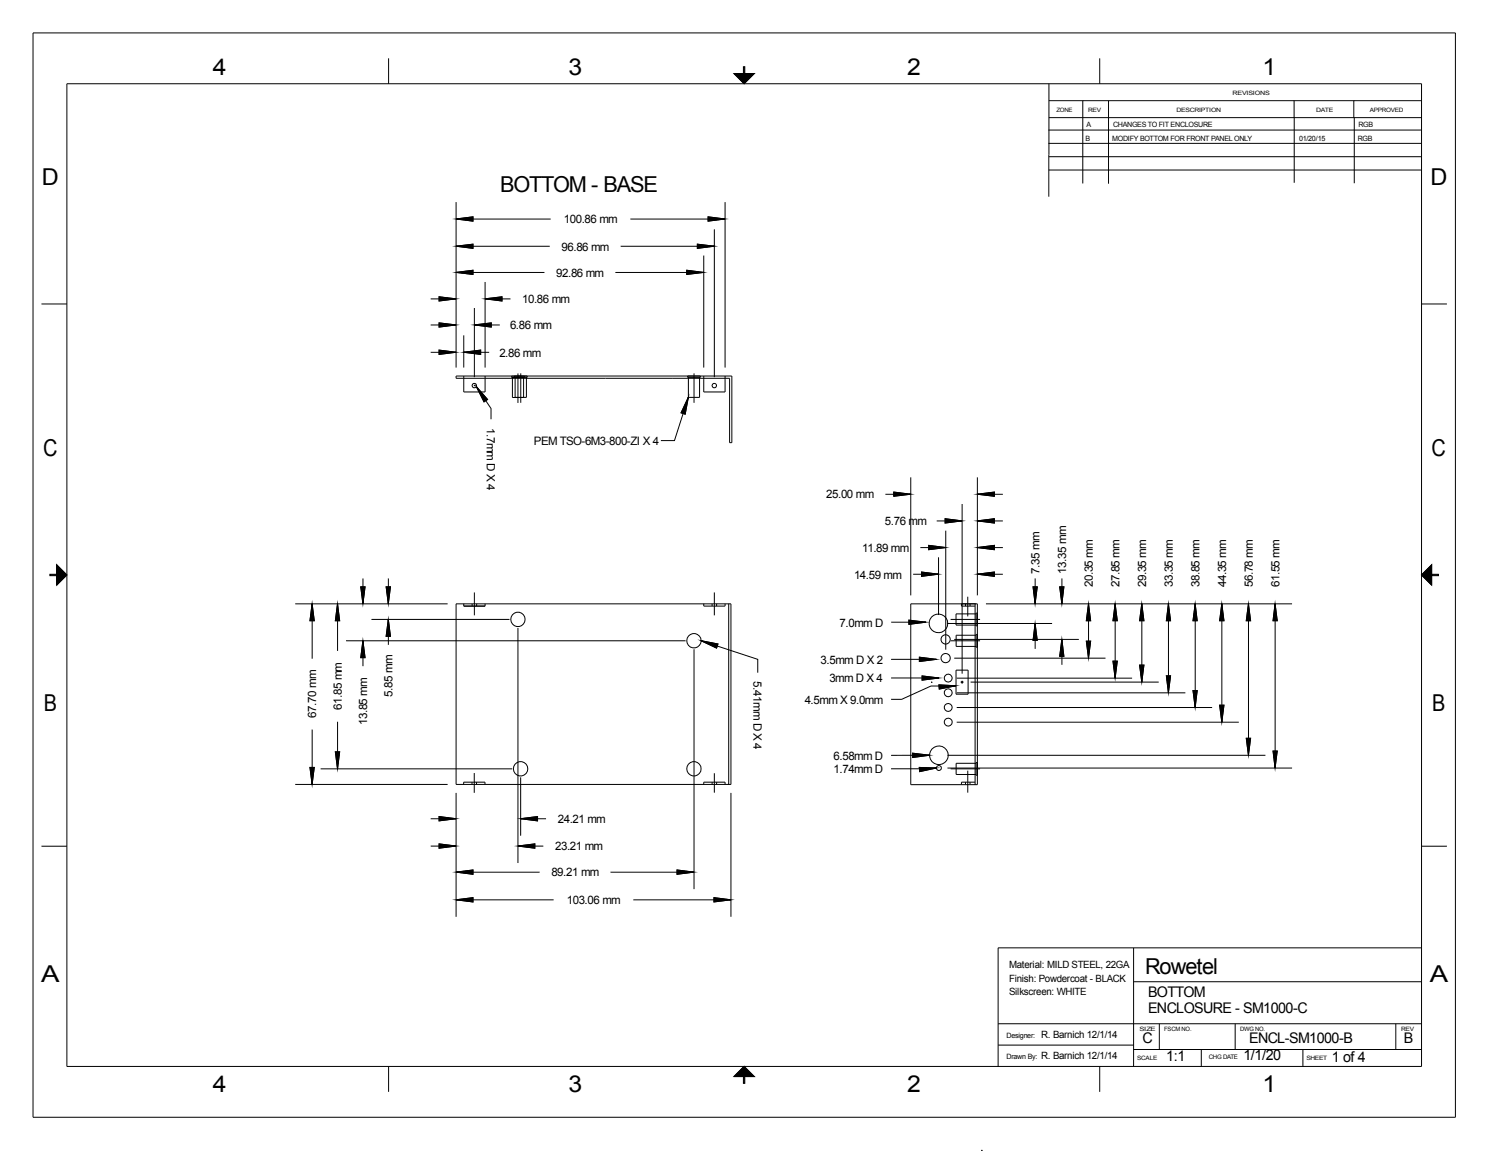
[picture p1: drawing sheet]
<svg xmlns="http://www.w3.org/2000/svg" width="559mm" height="432mm" viewBox="0 0 559 432" stroke-linecap="round" stroke-linejoin="round" font-family="sans-serif">
<g fill="none" stroke="#000" stroke-width=".38">
<path d="M12.4 12.3h533.4v406.5h-533.4zM25.1 31.4h508v368.3h-508zM145.7 21.9v9.5M275.3 27.6h7.6l-3.8 3.8zM393.4 31.4v26.6M393.4 37.7h139.7M406.1 37.7v31.1M412.4 21.9v9.5M415.7 37.7v31.2M485.3 37.7v6.4M507.7 37.7v6.4M393.2 48.7h139.7"/>
<path d="M393.2 53.7h139.7M393.3 58v15.7M393.3 58.7h139.6M393.4 44.1h139.7M485.4 43.9v24.6M507.9 44v24.7M171 75.8v62M271.9 75.8v62M393.3 63.7h139.6M171 92.3l6.4-.8v1.6zM171 82.1l6.4-.8v1.6zM171 92.3h35.2"/>
<path d="M171 82.1h35.5M232.8 92.3h35.1M236.4 82.1h35.5M261.5 91.5l6.4 .8-6.4 .8zM263.9 95.8v42M265.6 81.3l6.3 .8-6.3 .8zM267.9 86v55.4M15.6 113.9h9.5M161.5 112h9.5M164.7 111.3l6.3 .7-6.3 .8zM171 102.1l6.4-.8v1.6zM171 102.1h33.2"/>
<path d="M177.9 115.5v25.9M181.9 112l6.4-.7v1.5zM181.9 105.7v32.1M181.9 112h9.6M230.8 102.1h33.1M257.6 101.3l6.3 .8-6.3 .8zM533.1 113.9h9.5M161.5 132.1h9.5M161.5 121.8h9.5M164.7 131.2l6.3 .8-6.3 .8zM164.7 121l6.3 .8-6.3 .8zM173.9 132l6.4-.8v1.6z"/>
<path d="M173.9 125.7v12.1M173.9 132.1h9.6M177.9 121.8l6.3-.8v1.6zM177.9 121.8h9.5M194.2 140v11M195.3 139.9v11.1M260.3 139.9v11.1M171 140.9h103.5v25h-.9v-24.1h-102.6zM173.9 140.9v6h8v-6M177.8 144.5h.2M177.9 144.4v.3M178.6 144.9l4.2 4.8-1.3 .9z"/>
<path d="M178.6 144.9l5.5 8.2v4M192.9 140.9v.6M193.2 141.5v7.4M196.4 141.5v7.5M197.4 141.5v7.4l-5.2 .1v-7.5M197.7 140.9v.6h-5.8v-.5h4.8v.5M257.9 140.9v.6h4.8v-.6M258.1 148.9l-1.1 6.3-1.6-.5zM258.1 148.9l-5.2 16.2h-5M258.2 141.5v7.4h4.2v-7.4M263.9 140.9v6h8v-6M341.6 178.9v44.3"/>
<path d="M366.5 178.9v44.3M332 185.3h9.6M335.2 184.4l6.3 .9-6.3 .7zM351.3 195.3h9.5M354.5 194.4l6.3 .8-6.3 .8zM354.7 198.9v44.6M360.8 188.9v63.6M366.5 195.2l6.4-.8v1.6zM366.5 185.3l6.4-.9v1.6zM366.5 195.3h9.6M366.5 185.3h9.6M21.3 211.7l3.8 3.8-3.8 3.8z"/>
<path d="M135.3 220h1.6l-.8 6.3zM136.1 216.8v9.5M144.8 220h1.6l-.8 6.3zM145.6 216.8v9.5M342.5 215.2h9.5M345.2 205.3h9.5M345.6 214.4l6.4 .8-6.4 .8zM348.3 204.4l6.4 .8-6.4 .8zM352 208.9v21.6M366.5 205.2l6.4-.8v1.6zM366.5 215.2l6.4-.8v1.6zM366.5 205.3h9.6"/>
<path d="M366.5 215.2h9.6M387.4 220h1.6l-.8 6.3zM388.2 216.8v9.5M397.4 220h1.6l-.8 6.3zM398.3 216.8v9.5M536.9 211.7v7.6l-3.8-3.8zM110.7 226.3h57.2M117.1 226.3l.8 6.4h-1.7zM117.1 226.3v20.6M126.6 226.3l.8 6.4h-1.6zM126.6 226.3v17.7M139.3 232.2h51.8"/>
<path d="M145.6 232.2l.8 6.3h-1.6zM145.6 232.2v9.5M171 226.3h103.1v67.7h-103.1zM173.9 226.3v.9h8v-.9M177.1 226.3v.9M177.9 222.1v8.6M178.8 226.3v.9M194.2 235.4v88.1M263.9 226.3v.9h8v-.9M267.1 226.3v.9M267.9 222.1v8.6M268.8 226.3v.9"/>
<path d="M273.3 226.3v67.7M334.2 233.2h13M340.9 232.5l6.3 .7-6.3 .8zM341.6 226.3h24.9v67.8h-24.9zM355.2 233.7h39.4M356.5 232.2h11.1M357.9 239.7h46.7M360.6 226.3v.9h5.1M362.1 226.3v.9M362.9 223.7v7.3M363.8 226.3v.9M365.7 226.4v67.7"/>
<path d="M366.1 230.1h-7.6v4.2h7.6M366.1 237.8h.5v4.8h-.5zM366.1 238.1h-7.5v4.2h7.5M366.5 229.8h-.4v4.8h.4M369.8 226.3h114.8M388.2 233.7l.8 6.3h-1.6zM388.2 233.7v9.5M398.2 239.6l.8 6.4h-1.6zM398.3 239.7v9.5M408.2 226.3l.8 6.4h-1.6zM408.2 226.3v20.4M418.2 226.3l.8 6.4h-1.6z"/>
<path d="M418.2 226.3v27.9M428.2 226.3l.8 6.4h-1.6zM428.2 226.3v29.4M438.2 226.3l.8 6.4h-1.6zM438.2 226.3v33.4M448.2 226.3l.8 6.4h-1.6zM448.2 226.3v38.9M458.2 226.3l.8 6.4h-1.6zM458.2 226.3v44.4M468.2 226.3l.8 6.4h-1.6zM468.2 226.3v56.8M478.2 226.3l.8 6.4h-1.6z"/>
<path d="M478.2 226.3v61.6M129.8 240.2h127.3M136.1 240.2l.8 6.3h-1.6zM136.1 240.2v9.5M260.3 243.4v89.9M262.9 240.2l6.3 1.2-.5 1.5zM262.9 240.2l21.3 6.9v5M334.2 247.1h17M334.2 254.1h18M344.8 246.3l6.4 .8-6.4 .8zM345.8 253.4l6.4 .7-6.4 .8zM349.3 255.7h.3"/>
<path d="M349.4 255.6v.2M352.1 256.7l6.4 .3-6.2 1.3zM356.6 240.2h11M357.9 246.7h56.7M358.5 257l-9.3 .1-11 5h-4M358.5 251.2h4.6v9h-4.6zM358.8 254.2h65.8M358.8 259.7h85.8M360.3 255.7h1M360.8 255.2v1M364 255.7h70.6M407.4 240.3h1.6l-.8 6.4z"/>
<path d="M417.4 247.8h1.6l-.8 6.4zM427.4 249.3h1.6l-.8 6.4zM437.4 253.3h1.6l-.8 6.4zM447.4 258.8h1.6l-.8 6.4zM117.1 273.5v20.5M126.6 270.5v17.7M358.8 265.2h95.8M358.8 270.7h105.8M457.4 264.3h1.6l-.8 6.4zM467.4 276.7h1.6l-.8 6.4zM110.7 294h57.2M116.2 287.7h1.7l-.8 6.3z"/>
<path d="M120.2 288.2h71.9M125.8 281.8h1.6l-.8 6.4zM171 297.2v46.4M173.9 294v-.8h8v.9M177 293.2v.8M177.9 289.8v7.4M178.7 293.2v.8M195.3 291.4v21.8M263.9 294v-.8h8v.8M267.1 293.2v.9M267.9 289.8v7.3M268.8 293.2v.8"/>
<path d="M274.1 297.2v46.4M342.3 282.3l6.3 .8-6.3 .8zM344.8 287.7l6.4 .2-6.3 1.3zM348.6 283.1h-14.4M351.2 287.9l-3.1 .3h-13.9M355.3 283.1h119.3M355.3 287.9h129.3M356.5 288.2h11.1M362.1 293.2v.8M362.9 288.9v8.2M363.8 293.2v.8M365.7 293.2h-5.1v.8"/>
<path d="M366.1 285.8h.5v4.8h-.5zM366.1 286.1h-7.5v4.2h7.5M477.4 281.5h1.6l-.8 6.4zM15.6 317.2h9.5M161.5 317.1h9.5M161.5 306.9h9.5M164.7 316.3l6.3 .8-6.3 .8zM164.7 306.1l6.3 .8-6.3 .8zM194.2 317.1l6.4-.8v1.6zM194.2 317.1h9.6M195.2 306.9l6.4-.8v1.6zM195.3 306.9h9.5"/>
<path d="M533.1 317.2h9.5M171 326.9l6.4-.8v1.6zM171 337.3l6.4-.8v1.6zM171 326.9h31.4M171 337.3h36.6M229 326.9h31.3M237.5 337.3h36.6M253.9 326.1l6.4 .8-6.4 .8zM267.8 336.5l6.3 .8-6.3 .8zM425.1 355.3v44.4M533.1 355.3h-158.8v44.4M425.1 368h108"/>
<path d="M145.7 399.7v9.6M279.1 399.7l3.8 3.8h-7.6zM374.3 383.7h158.8M374.3 391.7h50.8M412.4 399.7v9.6M425.1 393.4h108M434.8 383.7v9.7M450.5 393.4v6.3M463.2 383.7v9.7M488.6 393.4v6.3M523.5 383.7v9.7M368.1 431.2h.3"/>
<path d="M368.2 431.1v.2"/>
<circle cx="177.9" cy="144.5" r=".85"/>
<circle cx="267.9" cy="144.5" r=".85"/>
<circle cx="194.2" cy="232.2" r="2.7"/>
<circle cx="351.9" cy="233.7" r="3.5"/>
<circle cx="354.7" cy="239.7" r="1.74"/>
<circle cx="260.2" cy="240.2" r="2.7"/>
<circle cx="354.6" cy="246.7" r="1.75"/>
<circle cx="355.6" cy="254.2" r="1.5"/>
<circle cx="355.6" cy="259.7" r="1.49"/>
<circle cx="355.6" cy="270.7" r="1.49"/>
<circle cx="355.6" cy="265.2" r="1.49"/>
<circle cx="195.3" cy="288.2" r="2.7"/>
<circle cx="260.2" cy="288.2" r="2.68"/>
<circle cx="352.1" cy="287.9" r=".95"/>
<circle cx="352.1" cy="283.1" r="3.5"/>
</g>
<g fill="#000" stroke="#000" stroke-width=".38">
<path d="M275.3 27.6h7.6l-3.8 3.8zM171 92.3l6.4-.8v1.6zM171 82.1l6.4-.8v1.6zM261.5 91.5l6.4 .8-6.4 .8zM265.6 81.3l6.3 .8-6.3 .8zM164.7 111.3l6.3 .7-6.3 .8zM171 102.1l6.4-.8v1.6zM181.9 112l6.4-.7v1.5zM257.6 101.3l6.3 .8-6.3 .8zM164.7 131.2l6.3 .8-6.3 .8zM164.7 121l6.3 .8-6.3 .8zM173.9 132l6.4-.8v1.6z"/>
<path d="M177.9 121.8l6.3-.8v1.6zM178.6 144.9l4.2 4.8-1.3 .9zM258.1 148.9l-1.1 6.3-1.6-.5zM335.2 184.4l6.3 .9-6.3 .7zM354.5 194.4l6.3 .8-6.3 .8zM366.5 195.2l6.4-.8v1.6zM366.5 185.3l6.4-.9v1.6zM21.3 211.7l3.8 3.8-3.8 3.8zM135.3 220h1.6l-.8 6.3zM144.8 220h1.6l-.8 6.3zM345.6 214.4l6.4 .8-6.4 .8zM348.3 204.4l6.4 .8-6.4 .8z"/>
<path d="M366.5 205.2l6.4-.8v1.6zM366.5 215.2l6.4-.8v1.6zM387.4 220h1.6l-.8 6.3zM397.4 220h1.6l-.8 6.3zM536.9 211.7v7.6l-3.8-3.8zM117.1 226.3l.8 6.4h-1.7zM126.6 226.3l.8 6.4h-1.6zM145.6 232.2l.8 6.3h-1.6zM340.9 232.5l6.3 .7-6.3 .8zM408.2 226.3l.8 6.4h-1.6zM418.2 226.3l.8 6.4h-1.6zM428.2 226.3l.8 6.4h-1.6z"/>
<path d="M438.2 226.3l.8 6.4h-1.6zM448.2 226.3l.8 6.4h-1.6zM458.2 226.3l.8 6.4h-1.6zM468.2 226.3l.8 6.4h-1.6zM478.2 226.3l.8 6.4h-1.6zM136.1 240.2l.8 6.3h-1.6zM262.9 240.2l6.3 1.2-.5 1.5zM344.8 246.3l6.4 .8-6.4 .8zM345.8 253.4l6.4 .7-6.4 .8zM352.1 256.7l6.4 .3-6.2 1.3zM388.2 233.7l.8 6.3h-1.6zM398.2 239.6l.8 6.4h-1.6z"/>
<path d="M407.4 240.3h1.6l-.8 6.4zM417.4 247.8h1.6l-.8 6.4zM427.4 249.3h1.6l-.8 6.4zM437.4 253.3h1.6l-.8 6.4zM447.4 258.8h1.6l-.8 6.4zM457.4 264.3h1.6l-.8 6.4zM467.4 276.7h1.6l-.8 6.4zM116.2 287.7h1.7l-.8 6.3zM125.8 281.8h1.6l-.8 6.4zM342.3 282.3l6.3 .8-6.3 .8zM344.8 287.7l6.4 .2-6.3 1.3zM477.4 281.5h1.6l-.8 6.4z"/>
<path d="M164.7 316.3l6.3 .8-6.3 .8zM164.7 306.1l6.3 .8-6.3 .8zM194.2 317.1l6.4-.8v1.6zM195.2 306.9l6.4-.8v1.6zM171 326.9l6.4-.8v1.6zM171 337.3l6.4-.8v1.6zM253.9 326.1l6.4 .8-6.4 .8zM267.8 336.5l6.3 .8-6.3 .8zM275.3 403.5l3.8-3.8 3.8 3.8z"/>
<path d="M278.8 25h.5v2.6h-.5z" fill-rule="evenodd"/>
<path d="M18.7 215.3h2.6v.5h-2.6z" fill-rule="evenodd"/>
<path d="M536.9 215.3h2.6v.5h-2.6z" fill-rule="evenodd"/>
<path d="M278.8 403.5h.5v2.6h-.5z" fill-rule="evenodd"/>
</g>
<g font-size="8.7">
<text x="79.8" y="28.2">4</text>
<text x="213.1" y="28.2">3</text>
<text x="340.2" y="28.2">2</text>
<text x="473.5" y="28.2">1</text>
<text x="15.7" y="69.5">D</text>
<text x="536.4" y="69.5">D</text>
<text x="16.2" y="171.1">C</text>
<text x="536.9" y="171.1">C</text>
<text x="16.4" y="266.4">B</text>
<text x="537.1" y="266.4">B</text>
<text x="15.5" y="368">A</text>
<text x="536.2" y="368">A</text>
<text x="79.8" y="409.2">4</text>
<text x="213.1" y="409.2">3</text>
<text x="340.2" y="409.2">2</text>
<text x="473.5" y="409.2">1</text>
</g>
<g font-size="8.2">
<text x="187.5" y="71.9">BOTTOM - BASE</text>
<text x="429.5" y="365">Rowetel</text>
</g>
<g font-size="5.5">
<text x="430.6" y="373.6">BOTTOM</text>
<text x="430.6" y="379.6">ENCLOSURE - SM1000-C</text>
<text x="428.5" y="390.9">C</text>
<text x="468.5" y="390.9">ENCL-SM1000-B</text>
<text x="526.5" y="390.9">B</text>
<text x="437.4" y="397.6">1:1</text>
<text x="466.3" y="397.5">1/1/20</text>
<text x="499.5" y="398">1 of 4</text>
</g>
<g font-size="4.4">
<text x="211.5" y="83.7">100.86 mm</text>
<text x="210.6" y="93.9">96.86 mm</text>
<text x="208.6" y="103.7">92.86 mm</text>
<text x="195.8" y="113.6">10.86 mm</text>
<text x="191.3" y="123.4">6.86 mm</text>
<text x="187.3" y="133.7">2.86 mm</text>
<text x="200.2" y="166.9">PEM TSO-6M3-800-ZI X 4</text>
<text x="309.9" y="186.8">25.00 mm</text>
<text x="331.9" y="196.8">5.76 mm</text>
<text x="323.4" y="206.8">11.89 mm</text>
<text x="320.3" y="216.8">14.59 mm</text>
<text x="314.9" y="234.8">7.0mm D</text>
<text x="307.8" y="248.7">3.5mm D X 2</text>
<text x="311.1" y="255.7">3mm D X 4</text>
<text x="301.8" y="263.7">4.5mm X 9.0mm</text>
<text x="312.6" y="284.8">6.58mm D</text>
<text x="312.6" y="289.7">1.74mm D</text>
<text x="209.2" y="308.5">24.21 mm</text>
<text x="208.2" y="318.7">23.21 mm</text>
<text x="206.8" y="328.5">89.21 mm</text>
<text x="212.6" y="338.9">103.06 mm</text>
</g>
<g font-size="4.3">
<text x="182.6" y="160.3" transform="rotate(90 182.6 160.3)">1.7mm D X 4</text>
<text x="389.8" y="215" transform="rotate(-90 389.8 215)">7.35 mm</text>
<text x="399.8" y="215.1" transform="rotate(-90 399.8 215.1)">13.35 mm</text>
<text x="409.8" y="220.1" transform="rotate(-90 409.8 220.1)">20.35 mm</text>
<text x="419.8" y="220.1" transform="rotate(-90 419.8 220.1)">27.85 mm</text>
<text x="429.8" y="220.1" transform="rotate(-90 429.8 220.1)">29.35 mm</text>
<text x="439.8" y="220.1" transform="rotate(-90 439.8 220.1)">33.35 mm</text>
<text x="449.8" y="220.1" transform="rotate(-90 449.8 220.1)">38.85 mm</text>
<text x="459.8" y="220.1" transform="rotate(-90 459.8 220.1)">44.35 mm</text>
<text x="469.8" y="220.1" transform="rotate(-90 469.8 220.1)">56.78 mm</text>
<text x="479.8" y="220.1" transform="rotate(-90 479.8 220.1)">61.55 mm</text>
<text x="282.6" y="255.3" transform="rotate(90 282.6 255.3)">5.41mm D X 4</text>
<text x="147.2" y="261.1" transform="rotate(-90 147.2 261.1)">5.85 mm</text>
<text x="118.6" y="269" transform="rotate(-90 118.6 269)">67.70 mm</text>
<text x="128.1" y="266.1" transform="rotate(-90 128.1 266.1)">61.85 mm</text>
<text x="137.7" y="271.8" transform="rotate(-90 137.7 271.8)">13.85 mm</text>
</g>
<g font-size="3.8">
<text x="378.5" y="363">Material: MILD STEEL, 22GA</text>
<text x="378.5" y="368">Finish: Powdercoat - BLACK</text>
<text x="378.5" y="373">Silkscreen: WHITE</text>
<text x="390.5" y="389">R. Barnich 12/1/14</text>
<text x="390.5" y="397">R. Barnich 12/1/14</text>
</g>
<g font-size="2.7">
<text x="407.5" y="47.7">A</text>
<text x="417.4" y="47.7">CHANGES TO FIT ENCLOSURE</text>
<text x="509.4" y="47.7">RGB</text>
<text x="407.2" y="52.7">B</text>
<text x="417.1" y="52.7">MODIFY BOTTOM FOR FRONT PANEL ONLY</text>
<text x="487.2" y="52.7">01/20/15</text>
<text x="509.2" y="52.7">RGB</text>
<text x="377.5" y="389">Designer:</text>
<text x="377.5" y="397">Drawn By:</text>
</g>
<text font-size="2.3" x="453.3" y="396.9">CHG DATE</text>
<g font-size="2.2">
<text x="462.2" y="35.7">REVISIONS</text>
<text x="396.2" y="41.8">ZONE</text>
<text x="408.1" y="41.8">REV</text>
<text x="441.2" y="41.8">DESCRIPTION</text>
<text x="493.6" y="41.8">DATE</text>
<text x="513.8" y="41.8">APPROVED</text>
<text x="427.4" y="386.6">SIZE</text>
<text x="436.6" y="386.6">FSCM NO.</text>
<text x="465" y="386.6">DWG NO.</text>
<text x="525.5" y="386.6">REV</text>
<text x="426.4" y="397.3">SCALE</text>
<text x="489.9" y="397.3">SHEET</text>
</g>
</svg>
